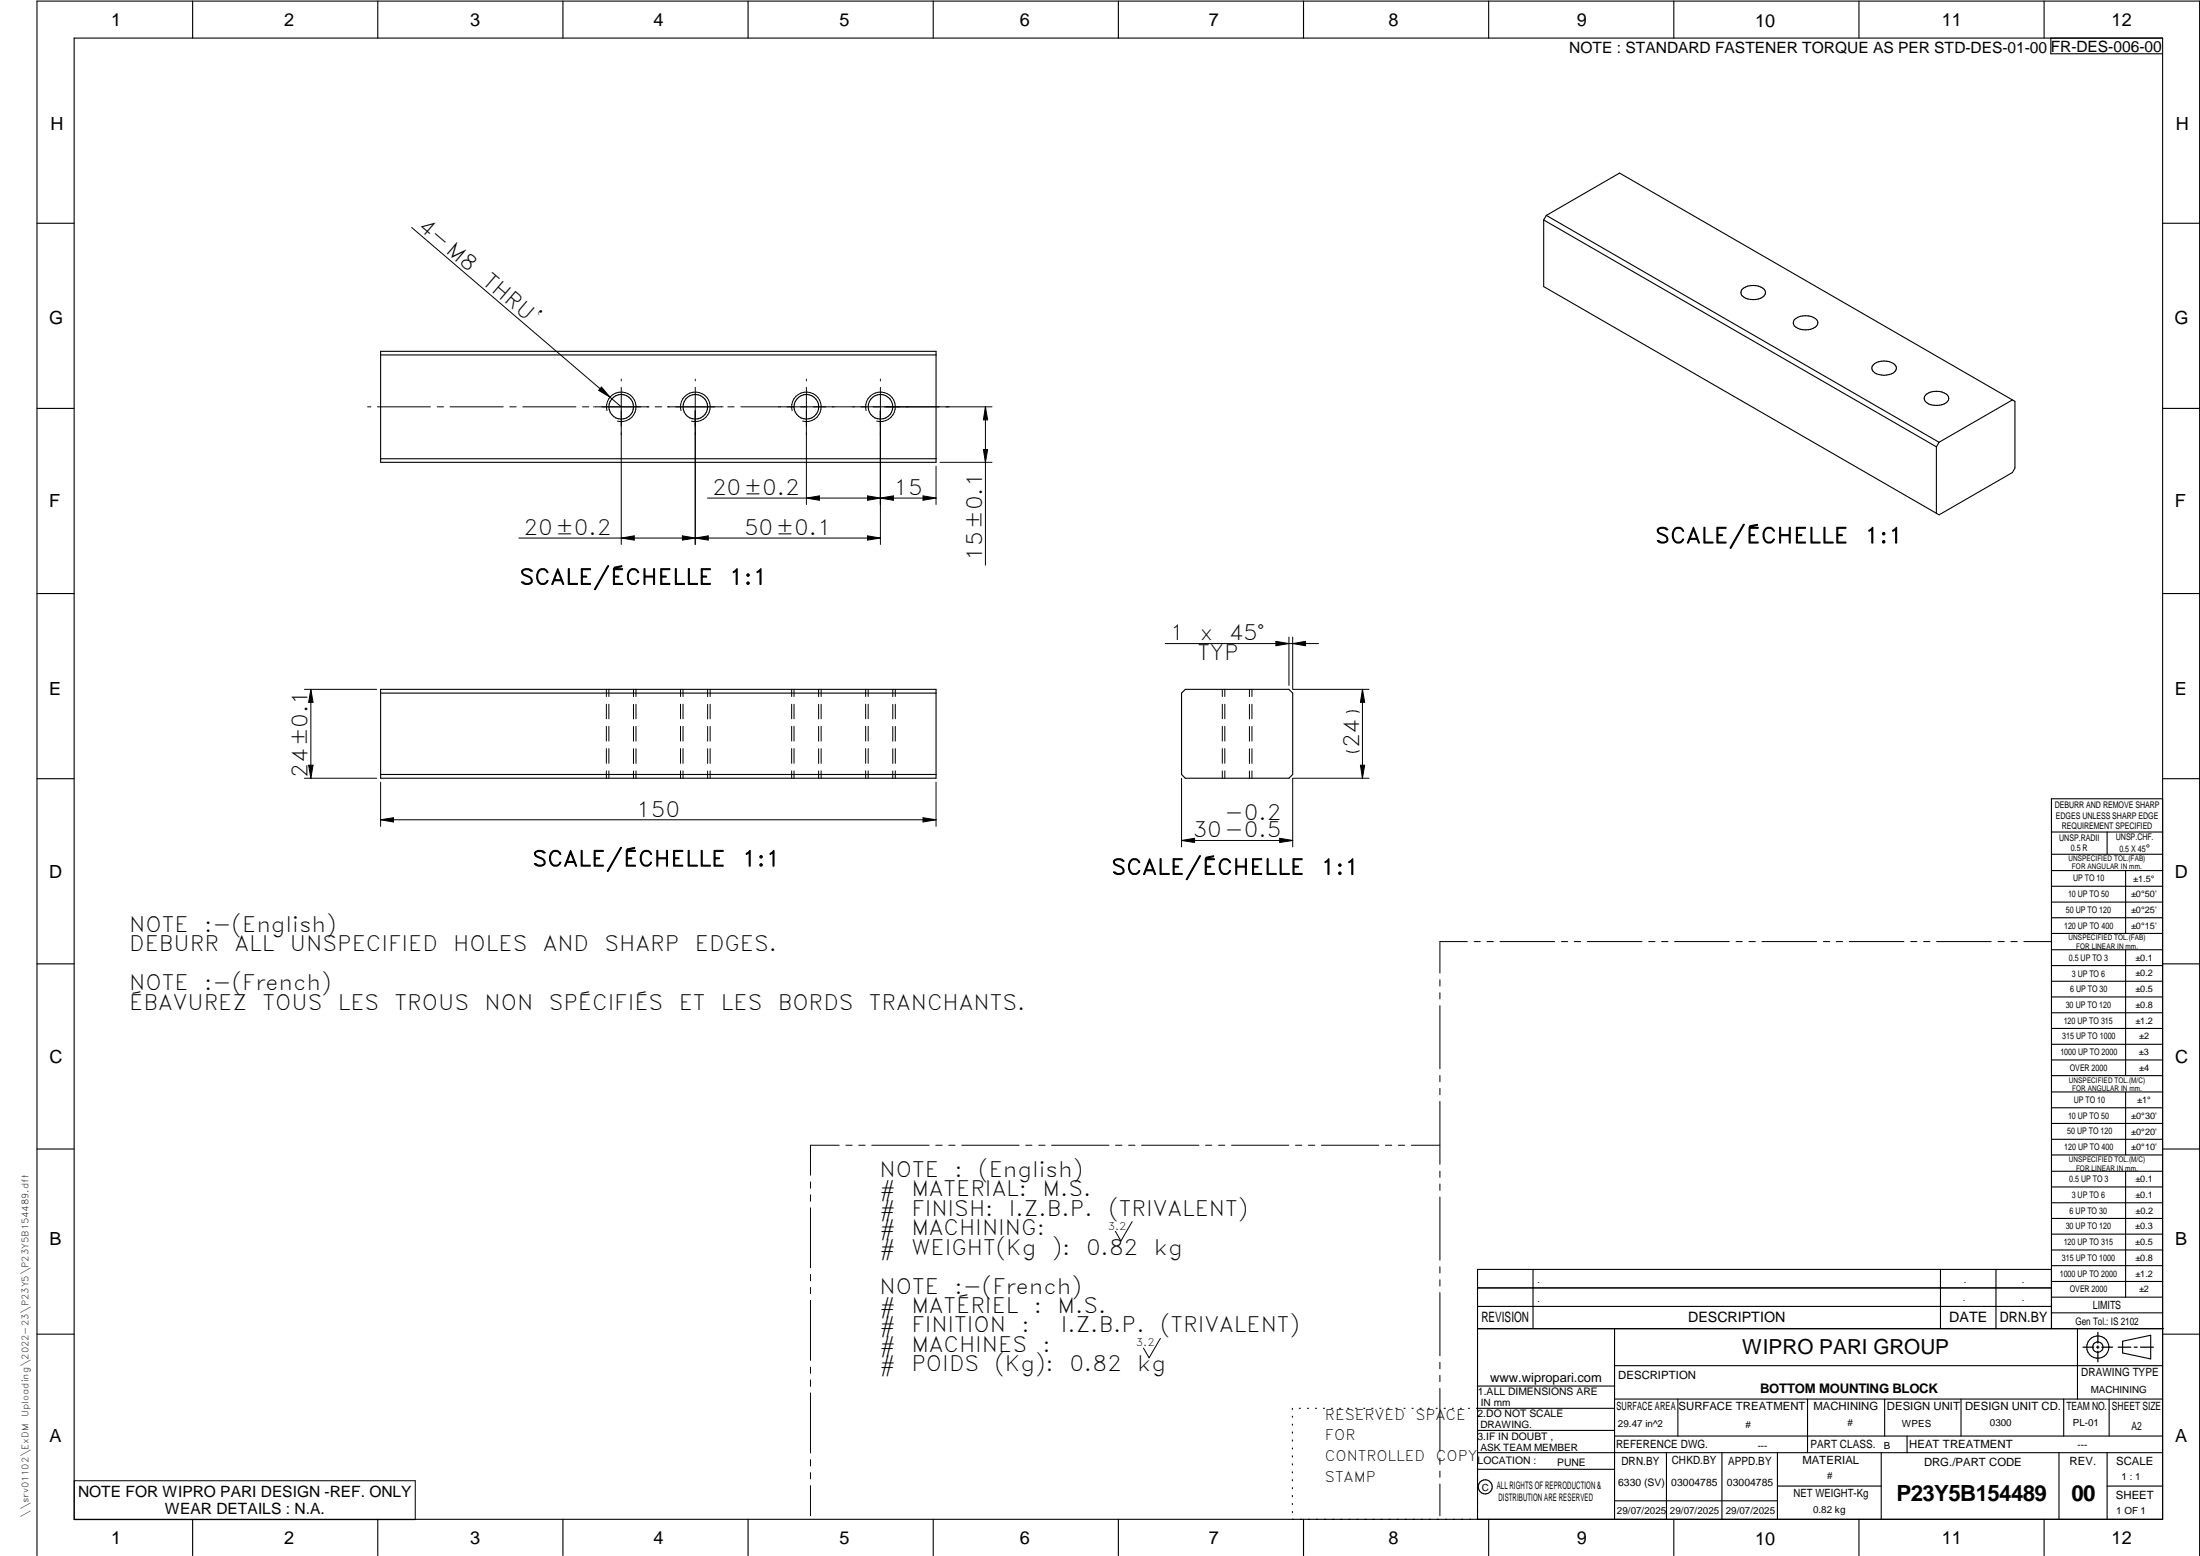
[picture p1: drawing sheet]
<svg xmlns="http://www.w3.org/2000/svg" width="594mm" height="420mm" viewBox="0 0 594 420" stroke-linecap="round" stroke-linejoin="round" font-family="sans-serif">
<g fill="none" stroke="#000" stroke-width=".3">
<path d="M20 10.3h564v400h-564zM52 .3v10M102 .3v10M152 .3v10M202 .3v10M252 .3v10M302 .3v10M352 .3v10M402 .3v10M452 .3v10M502 .3v10M552 .3v10"/>
<path d="M553.8 10.3v4.2h30.2M416.8 59.4l106.1 61.3M416.8 59.4v18l106.1 61.2M417.6 58.2l106 61.2M417.6 58.2l19.7-11.5 106.1 61.3M417.6 58.2l-.8 1.2M10 60.3h10M470.4 78.1a4.8 4.8 0 0 1 6 0 1.49 1.49 0 0 1-.9 2.4 5 5 0 0 1-5.1-.7 1.36 1.36 0 0 1 0-1.7zM584 60.3h10M102.8 95.8h150M102.8 94.9h150v29.9h-150zM484.5 86.3a4.8 4.8 0 0 1 6.1 0 1.45 1.45 0 0 1-1 2.3 4.9 4.9 0 0 1-5.1-.6 1.36 1.36 0 0 1 0-1.7z"/>
<path d="M505.8 98.6a4.6 4.6 0 0 1 6 0 1.47 1.47 0 0 1-1 2.3 4.9 4.9 0 0 1-5-.7 1.17 1.17 0 0 1 0-1.6zM10 110.3h10M519.9 106.7a4.7 4.7 0 0 1 6 0 1.49 1.49 0 0 1-.9 2.4 4.9 4.9 0 0 1-5.1-.7 1.23 1.23 0 0 1 0-1.7zM523.6 119.4l-.7 1.3M543.4 108l.7 .4v18l-.7 1.2-19.8 11.4-.7-.4M543.4 108l-19.8 11.4M584 110.3h10M102.8 123.9h150M522.9 120.7v17.9M10 160.3h10M584 160.3h10M102.8 187.2h150"/>
<path d="M102.8 186.1h150v24h-150zM320.1 186.1h28l1 1.1v21.9l-1 1h-28l-1-1v-21.9zM10 210.3h10M102.8 209.1h150M584 215.7h-30v143.1M584 210.3h10M554 224.7h30M554 230.7h30M554 235.1h30M554 239.3h30M569 224.7v6M574 235.1v17"/>
<path d="M554 243.6h30M554 247.8h30M554 252.1h30M554 256.5h30M574 256.5v33.9M10 260.3h10M554 260.7h30M554 265h30M554 269.2h30M554 273.5h30M554 277.7h30M584 260.3h10"/>
<path d="M554 282h30M554 286.2h30M554 290.4h30M554 294.9h30M554 299.1h30M574 294.9v17M10 310.3h10M554 303.4h30M554 307.6h30M554 311.9h30M554 316.3h30M574 316.3v34"/>
<path d="M584 310.3h10M554 320.5h30M554 324.8h30M554 329h30M554 333.2h30M554 337.5h30M399 358.8h185.2M399 352.8h155M399 347.8h155M414 342.8v16M436 358.8v51.5M524 342.8v16"/>
<path d="M539 342.8v16M554 341.8h30M554 346h30M554 350.3h30M554 354.5h30M554 342.8h-155v67.5M561 358.8v19M10 360.3h10M399 374.3h37M436 377.8h148M453.1 377.8v10M488.1 377.8v14.5"/>
<path d="M508.9 377.8v10M529.5 377.8v10M557.3 377.8v10M569.5 377.8v10M573.2 362.2l7.6-1.6v6.3l-7.6-1.6zM584 368.8h-148M584 360.3h10M349 380.3v.3M349 382.4v.3M349 384.6v.3M349 386.7v.3M349 388.8v.3"/>
<path d="M349 391v.3M349 393.1v.3M349 395.3v.3M349 397.4v.3M349 399.5v.3M350.9 380.3h.2M353.1 380.3h.2M355.2 380.3h.3M357.4 380.3h.3M359.6 380.3h.3M361.7 380.3h.3M363.9 380.3h.3"/>
<path d="M366.1 380.3h.3M368.3 380.3h.2M370.4 380.3h.3M372.6 380.3h.3M374.8 380.3h.3M376.9 380.3h.4M379.1 380.3h.3M381.3 380.3h.3M383.4 380.3h.4M385.6 380.3h.3M387.8 380.3h.3M390 380.3h.3"/>
<path d="M392.2 380.3h.3M394.3 380.3h.3M396.5 380.3h.3M398.7 380.3h37.3M399 396.7h37M399 392.3h185M399 386.2h37M436 387.8h148M450 392.3v18M465 392.3v18M480 392.3v18M508 392.3v18"/>
<path d="M515 387.8v4.5M556 392.3v18M569 392.3v18M52 410.3v9.7M102 410.3v9.7M152 410.3v9.7M202 410.3v9.7M252 410.3v9.7M302 410.3v9.7M349 401.7v.3M349 403.8v.4M349 406v.3"/>
<path d="M349 408.1v.3M352 410.3v9.7M402 410.3v9.7M436 405.3h44M452 410.3v9.7M480 401.3h28M502 410.3v9.7M552 410.3v9.7M569 401.3h15M10 420v-419.7h584v419.7"/>
<circle cx="167.7" cy="109.9" r="3.3"/>
<circle cx="187.8" cy="109.9" r="3.3"/>
<circle cx="217.7" cy="109.9" r="3.3"/>
<circle cx="237.8" cy="109.9" r="3.3"/>
<circle cx="566.5" cy="363.7" r="1.39"/>
<circle cx="566.5" cy="363.8" r="3"/>
<circle cx="401.1" cy="401.5" r="1.9"/>
</g>
<g fill="none" stroke="#000" stroke-width=".27">
<path d="M111.2 61.4l56.6 48.5M99.3 109.9h.9M101.9 109.9h14.3M118.1 109.9h1.7M121.5 109.9h14.4M137.7 109.9h1.7M141.2 109.9h14.3M157.3 109.9h1.7M160.3 109.9h.1M162.4 104.5l2.3 2.7-3-1.8zM163.9 110.9a4 4 0 0 1 3.6-5 4 4 0 0 1 4.3 4.3 4 4 0 0 1-5.1 3.5M167.8 102.4v.1"/>
<path d="M167.8 102.7v.2M167.8 104.6v42.4M175.3 109.9h-14.7M176.9 109.9h1.7M183.9 110.9a4 4 0 0 1 3.5-5.1 4 4 0 0 1 4.4 4.4 4 4 0 0 1-5.1 3.5M187.7 102.4v.1M187.7 102.7v.2M187.7 104.6v42.4M194.9 109.9h-14.7M195.1 109.9h.2M196.5 109.9h1.7M200.1 109.9h67.8"/>
<path d="M213.9 110.9a4 4 0 0 1 3.5-5 4 4 0 0 1 4.3 4.3 4 4 0 0 1-5 3.5M217.8 102.4v.1M217.8 102.7v.2M217.8 104.6v31.6M233.9 110.9a4 4 0 0 1 3.5-5.1 4 4 0 0 1 4.3 4.4 4 4 0 0 1-5 3.5M237.7 102.4v.1M237.7 102.7v.2M237.7 104.6v42.4M266.1 109.9l.6 3.5h-1.1zM266.1 109.9v42.7M191 134.5h61.8M217.8 134.5l3.5-.6v1.2z"/>
<path d="M234.3 133.9v1.2l7-1.2v1.2zM249.3 133.9l3.5 .6-3.5 .6zM252.8 125.9v10.3M253.8 124.8h14.1M265.6 121.4h1.1l-.6 3.4zM140.1 145.3h97.6M167.8 145.3l3.5-.6v1.1zM184.3 144.7l3.4 .6-3.4 .5zM187.7 145.3l3.6-.6v1.1zM234.3 144.7l3.4 .6-3.4 .5zM314.7 173.8h41.4M344.5 173.2l3.6 .6-3.6 .6z"/>
<path d="M348.1 172v13.1M349.1 172v14.1h20.6M349.1 173.8l3.4-.6v1.2zM82.2 186.1h19.5M83.9 186.1v24M83.9 186.1l.6 3.6h-1.2zM163.7 186.1v2M163.7 190.2v3.9M163.7 196.1v4M164.4 186.1v2M164.4 190.2v3.9M164.4 196.1v4"/>
<path d="M171.1 186.1v2M171.1 190.2v3.9M171.1 196.2v4M171.7 186.1v2M171.7 190.2v3.9M171.7 196.1v4M183.8 186.1v2M183.8 190.2v3.9M183.8 196.1v4M184.4 186.1v2M184.4 190.2v3.9M184.4 196.1v4"/>
<path d="M191.1 186.1v2M191.1 190.2v3.9M191.1 196.2v4M191.8 186.1v2M191.8 190.2v3.9M191.8 196.1v4M213.8 186.1v2M213.8 190.2v3.9M213.8 196.1v4M214.4 186.1v2M214.4 190.2v3.9M214.4 196.1v4"/>
<path d="M221.1 186.1v2M221.1 190.2v3.9M221.1 196.2v4M221.7 186.1v2M221.7 190.2v3.9M221.7 196.1v4M233.8 186.1v2M233.8 190.2v3.9M233.8 196.1v4M234.4 186.1v2M234.4 190.2v3.9M234.4 196.1v4"/>
<path d="M241.1 186.1v2M241.1 190.2v3.9M241.1 196.2v4M241.8 186.1v2M241.8 190.2v3.9M241.8 196.1v4M330.1 186.1v2M330.1 190.2v3.9M330.1 196.1v4M330.7 186.1v2M330.7 190.2v3.9M330.7 196.1v4"/>
<path d="M337.4 186.1v2M337.4 190.2v3.9M337.4 196.2v4M338.1 186.1v2M338.1 190.2v3.9M338.1 196.1v4M367.1 192.3a4.2 4.2 0 0 0-3.5 0M367.9 186.1l.6 3.6h-1.1zM367.9 186.1v24M82.2 210.1h19.5M83.3 206.6h1.2l-.6 3.5zM102.8 211.2v11.9"/>
<path d="M163.7 202.1v4M163.7 208.2v1.9M164.4 202.1v4M164.4 208.2v1.9M171.1 202.2v4M171.1 208.2v1.9M171.7 202.1v4M171.7 208.2v1.9M183.8 202.1v4M183.8 208.2v1.9M184.4 202.1v4M184.4 208.2v1.9"/>
<path d="M191.1 202.2v4M191.1 208.2v1.9M191.8 202.1v4M191.8 208.2v1.9M213.8 202.1v4M213.8 208.2v1.9M214.4 202.1v4M214.4 208.2v1.9M221.1 202.2v4M221.1 208.2v1.9M221.7 202.1v4M221.7 208.2v1.9"/>
<path d="M233.8 202.1v4M233.8 208.2v1.9M234.4 202.1v4M234.4 208.2v1.9M241.1 202.2v4M241.1 208.2v1.9M241.8 202.1v4M241.8 208.2v1.9M252.8 211.2v11.9M319.1 210.2v18.5M330.1 202.1v4M330.1 208.2v1.9"/>
<path d="M330.7 202.1v4M330.7 208.2v1.9M337.4 202.2v4M337.4 208.2v1.9M338.1 202.1v4M338.1 208.2v1.9M367.1 202.7a3.9 3.9 0 0 1-3.5 0M367.4 206.6h1.1l-.6 3.5zM369.7 210.1h-20.6v18.6M102.8 221.4l3.4-.6v1.2zM102.8 221.4h150M249.3 220.8l3.5 .6-3.5 .6z"/>
<path d="M319.1 226.9l3.5-.5v1.1zM319.1 226.9h30M345.6 226.4l3.5 .5-3.5 .6zM396.2 254.3h-7.4v8.5M398.1 254.3h1.6M401.5 254.3h1.8M405 254.3h14.8M421.6 254.3h1.7M425.1 254.3h1.7M428.6 254.3h14.8M445.2 254.3h1.7M448.7 254.3h1.7"/>
<path d="M452.2 254.3h14.8M468.8 254.3h1.7M472.3 254.3h1.7M475.8 254.3h14.8M492.4 254.3h1.7M495.8 254.3h1.8M499.4 254.3h14.7M516 254.3h1.6M519.4 254.3h1.8M522.9 254.3h14.8M539.5 254.3h1.7M543 254.3h1.7"/>
<path d="M546.5 254.3h7.4M388.8 264.5v1.8M388.8 268.1v1.6M388.8 271.6v17M388.8 290.4v1.7M388.8 293.9v1.7M388.8 297.4v17M218.9 319.2v1.6M226.6 309.2h-7.7v8.1M228.4 309.2h1.7M231.9 309.2h1.7M235.4 309.2h15.5"/>
<path d="M252.7 309.2h1.7M256.2 309.2h1.7M259.7 309.2h15.5M277 309.2h1.7M280.5 309.2h1.7M284 309.2h15.5M301.2 309.2h1.8M304.8 309.2h1.7M308.3 309.2h15.5M325.5 309.2h1.7M329.1 309.2h1.6M332.6 309.2h15.4"/>
<path d="M349.8 309.2h1.7M353.3 309.2h1.7M356.8 309.2h15.5M374.1 309.2h1.7M377.6 309.2h1.7M381.1 309.2h7.7M388.8 316.2v1.7M388.8 319.7v1.7M218.9 322.6v1.8M218.9 326.1v16.2M305.7 329.9l-3 5.2-1.5-2.6M388.8 323.2v17.1"/>
<path d="M218.9 344.1v1.8M218.9 347.6v1.7M218.9 351.2v16.1M388.8 342.1v1.6M388.8 345.6v1.7M388.8 349v17.1M218.9 369.1v1.7M218.9 372.6v1.8M218.9 376.1v16.2M313.3 361.4l-3 5.2-1.5-2.6M388.8 367.9v1.7M388.8 371.4v1.7"/>
<path d="M388.8 374.9v17M20.1 399.8h92v10.5h-92zM218.9 394.1v1.8M218.9 397.6v1.7M388.8 393.7v1.7M388.8 397.2v1.7M218.9 401.2v8.1M388.8 400.7v8.6"/>
</g>
<path d="M566.5 359.7v3M562.5 363.8h2.9M566.1 363.8h.7M566.5 363.4v.7M566.5 364.9v2.8M567.6 363.8h2.9M572 363.8h3.4M576.3 363.8h.8M578 363.8h3.5" fill="none" stroke="#000" stroke-width=".34"/>
<g fill="#000">
<path d="M162.4 104.5l2.3 2.7-3-1.8zM266.1 109.9l.6 3.5h-1.1zM217.8 134.5l3.5-.6v1.2zM234.3 133.9l3.4 .6-3.4 .6zM237.7 134.5l3.6-.6v1.2zM249.3 133.9l3.5 .6-3.5 .6zM265.6 121.4h1.1l-.6 3.4zM167.8 145.3l3.5-.6v1.1zM184.3 144.7l3.4 .6-3.4 .5zM187.7 145.3l3.6-.6v1.1zM234.3 144.7l3.4 .6-3.4 .5zM344.5 173.2l3.6 .6-3.6 .6z"/>
<path d="M349.1 173.8l3.4-.6v1.2zM83.9 186.1l.6 3.6h-1.2zM367.9 186.1l.6 3.6h-1.1zM83.3 206.6h1.2l-.6 3.5zM367.4 206.6h1.1l-.6 3.5zM102.8 221.4l3.4-.6v1.2zM249.3 220.8l3.5 .6-3.5 .6zM319.1 226.9l3.5-.5v1.1zM345.6 226.4l3.5 .5-3.5 .6z"/>
</g>
<g font-size="6">
<text x="512.1" y="405.2">P23Y5B154489</text>
<text x="559.4" y="405.2">00</text>
</g>
<g font-size="5.7">
<text x="112.7" y="61.6" transform="rotate(40 112.7 61.6)">4-M8</text>
<text x="129.9" y="76.3" transform="rotate(40 129.9 76.3)">THRU`</text>
<text x="192.3" y="133.6">20±0.2</text>
<text x="241.3" y="133.6">15</text>
<text x="141.3" y="144.4">20±0.2</text>
<text x="200.9" y="144.4">50±0.1</text>
<text x="446.9" y="146.6">SCALE/ÉCHELLE</text>
<text x="503.5" y="146.6">1:1</text>
<text x="265.3" y="151.4" transform="rotate(-90 265.3 151.4)">15±0.1</text>
<text x="140.3" y="157.8">SCALE/ÉCHELLE</text>
<text x="196.8" y="157.8">1:1</text>
<text x="315.9" y="172.9">1</text>
<text x="324" y="172.9">x</text>
<text x="331.8" y="172.9">45°</text>
<text x="323.3" y="178.1">TYP</text>
<text x="367.1" y="202.1" transform="rotate(-90 367.1 202.1)">24</text>
<text x="83.1" y="210" transform="rotate(-90 83.1 210)">24±0.1</text>
<text x="171.8" y="220.5">150</text>
<text x="330.7" y="221.5">-0.2</text>
<text x="322.1" y="226.1">30-0.5</text>
<text x="143.8" y="233.9">SCALE/ÉCHELLE</text>
<text x="200.3" y="233.9">1:1</text>
<text x="300.1" y="236.1">SCALE/ÉCHELLE</text>
<text x="356.6" y="236.1">1:1</text>
<text x="34.9" y="251.7">NOTE</text>
<text x="55.1" y="251.7">:-(English)</text>
<text x="34.9" y="256.9">DEBURR</text>
<text x="63.4" y="256.9">ALL</text>
<text x="78.3" y="256.9">UNSPECIFIED</text>
<text x="122.4" y="256.9">HOLES</text>
<text x="146.6" y="256.9">AND</text>
<text x="163.2" y="256.9">SHARP</text>
<text x="187.6" y="256.9">EDGES.</text>
<text x="34.9" y="267.4">NOTE</text>
<text x="55.1" y="267.4">:-(French)</text>
<text x="34.9" y="272.7">ÉBAVUREZ</text>
<text x="70.9" y="272.7">TOUS</text>
<text x="91.2" y="272.7">LES</text>
<text x="106.5" y="272.7">TROUS</text>
<text x="130.8" y="272.7">NON</text>
<text x="148.2" y="272.7">SPÉCIFIÉS</text>
<text x="183.3" y="272.7">ET</text>
<text x="194.7" y="272.7">LES</text>
<text x="210" y="272.7">BORDS</text>
<text x="234.6" y="272.7">TRANCHANTS.</text>
<text x="237.5" y="317.8">NOTE</text>
<text x="257.7" y="317.8">:</text>
<text x="264.1" y="317.8">(English)</text>
<text x="237.5" y="323">#</text>
<text x="246.1" y="323">MATERIAL:</text>
<text x="281.5" y="323">M.S.</text>
<text x="237.5" y="328.3">#</text>
<text x="246.1" y="328.3">FINISH:</text>
<text x="272.4" y="328.3">I.Z.B.P.</text>
<text x="299.3" y="328.3">(TRIVALENT)</text>
<text x="237.5" y="333.5">#</text>
<text x="246.1" y="333.5">MACHINING:</text>
<text x="237.5" y="338.8">#</text>
<text x="246.1" y="338.8">WEIGHT(Kg</text>
<text x="284" y="338.8">):</text>
<text x="293.3" y="338.8">0.82</text>
<text x="311.6" y="338.8">kg</text>
<text x="237.5" y="349.3">NOTE</text>
<text x="257.7" y="349.3">:-(French)</text>
<text x="237.5" y="354.5">#</text>
<text x="237.5" y="359.8">#</text>
<text x="246.1" y="359.8">FINITION</text>
<text x="246.1" y="354.5">MATÉRIEL</text>
<text x="275.8" y="359.8">:</text>
<text x="279.2" y="354.5">:</text>
<text x="285.6" y="354.5">M.S.</text>
<text x="286.4" y="359.8">I.Z.B.P.</text>
<text x="313.3" y="359.8">(TRIVALENT)</text>
<text x="237.5" y="365">#</text>
<text x="246.1" y="365">MACHINES</text>
<text x="281.5" y="365">:</text>
<text x="237.5" y="370.3">#</text>
<text x="246.1" y="370.3">POIDS</text>
<text x="268.5" y="370.3">(Kg):</text>
<text x="288.8" y="370.3">0.82</text>
<text x="307.1" y="370.3">kg</text>
</g>
<text font-size="5.6" x="470.5" y="365.5">WIPRO PARI GROUP</text>
<g font-size="4.9">
<text x="30" y="6.9">1</text>
<text x="76.7" y="6.9">2</text>
<text x="127" y="6.9">3</text>
<text x="176.5" y="6.9">4</text>
<text x="226.7" y="6.9">5</text>
<text x="275.4" y="6.9">6</text>
<text x="326.4" y="6.9">7</text>
<text x="375" y="6.9">8</text>
<text x="425.8" y="6.9">9</text>
<text x="473.9" y="7.3">10</text>
<text x="524.3" y="6.9">11</text>
<text x="570.2" y="6.9">12</text>
<text x="13.6" y="35.1">H</text>
<text x="587.6" y="35.1">H</text>
<text x="13.2" y="87.5">G</text>
<text x="587.2" y="87.5">G</text>
<text x="13.2" y="137">F</text>
<text x="587.2" y="137">F</text>
<text x="13.2" y="187.6">E</text>
<text x="587.2" y="187.6">E</text>
<text x="13.2" y="237">D</text>
<text x="587.2" y="237">D</text>
<text x="13.4" y="287.1">C</text>
<text x="587.4" y="287.1">C</text>
<text x="13.4" y="336.2">B</text>
<text x="587.4" y="336.2">B</text>
<text x="13.4" y="389.3">A</text>
<text x="587.4" y="389.3">A</text>
<text x="30" y="416.9">1</text>
<text x="76.7" y="416.9">2</text>
<text x="127" y="416.9">3</text>
<text x="176.5" y="416.9">4</text>
<text x="226.7" y="416.9">5</text>
<text x="275.4" y="416.9">6</text>
<text x="326.4" y="416.9">7</text>
<text x="375" y="416.9">8</text>
<text x="425.8" y="416.9">9</text>
<text x="473.9" y="417.3">10</text>
<text x="524.3" y="416.9">11</text>
<text x="570.2" y="416.9">12</text>
</g>
<g font-size="4.2">
<text x="423.7" y="14.3">NOTE : STANDARD FASTENER TORQUE AS PER STD-DES-01-00</text>
<text x="553.8" y="14">FR-DES-006-00</text>
<text x="21.1" y="404.3">NOTE FOR WIPRO PARI DESIGN -REF. ONLY</text>
<text x="44.5" y="408.8">WEAR DETAILS : N.A.</text>
</g>
<g font-size="3.9">
<text x="400" y="357.1">REVISION</text>
<text x="455.9" y="357.1">DESCRIPTION</text>
<text x="526.4" y="357.1">DATE</text>
<text x="540" y="357.1">DRN.BY</text>
<text x="357.8" y="383.3">RESERVED</text>
<text x="382.3" y="383.3">SPACE</text>
<text x="357.8" y="388.9">FOR</text>
<text x="357.8" y="394.5">CONTROLLED</text>
<text x="387.8" y="394.5">COPY</text>
<text x="357.8" y="400">STAMP</text>
</g>
<text font-size="3.6" x="475.3" y="376.1">BOTTOM MOUNTING BLOCK</text>
<text font-size="3.5" x="402.4" y="373.3">www.wipropari.com</text>
<g font-size="3.1">
<text x="565.1" y="353.5">LIMITS</text>
<text x="562" y="371.7">DRAWING TYPE</text>
<text x="437" y="372.3">DESCRIPTION</text>
<text x="436.5" y="380.8">SURFACE AREA</text>
<text x="453.3" y="380.8">SURFACE TREATMENT</text>
<text x="489.7" y="380.8">MACHINING</text>
<text x="509.5" y="380.8">DESIGN UNIT</text>
<text x="530.6" y="380.8">DESIGN UNIT CD.</text>
<text x="558" y="380.6">TEAM NO.</text>
<text x="570.3" y="380.7">SHEET SIZE</text>
<text x="575.6" y="386.1">A2</text>
<text x="436.4" y="391.1">REFERENCE DWG.</text>
<text x="437.8" y="395.5">DRN.BY</text>
<text x="451.4" y="395.4">CHKD.BY</text>
<text x="466.6" y="395.5">APPD.BY</text>
<text x="486.7" y="395.4">MATERIAL</text>
<text x="488.9" y="390.9">PART CLASS.</text>
<text x="515.6" y="390.9">HEAT TREATMENT</text>
<text x="519.6" y="395.9">DRG./PART CODE</text>
<text x="558.9" y="395.5">REV.</text>
<text x="571.4" y="395.6">SCALE</text>
<text x="484.3" y="404.2">NET WEIGHT-Kg</text>
<text x="571.4" y="404.7">SHEET</text>
</g>
<text font-size="3" x="579.5" y="230.1">°</text>
<g font-size="2.8">
<text x="299.1" y="332.1">3.2</text>
<text x="560.4" y="357.7">Gen Tol.: IS 2102</text>
<text x="306.7" y="363.6">3.2</text>
<text x="399.1" y="376.6">1.ALL DIMENSIONS ARE</text>
<text x="399" y="382.7">2.DO NOT SCALE</text>
<text x="399" y="388.7">3.IF IN DOUBT ,</text>
<text x="399" y="395.4">LOCATION :</text>
<text x="420.5" y="396">PUNE</text>
<text x="404.2" y="402">ALL RIGHTS OF REPRODUCTION &amp;</text>
<text x="437" y="401.2">6330 (SV)</text>
<text x="451.3" y="401.2">03004785</text>
<text x="466.3" y="401.2">03004785</text>
<text x="404.7" y="405.4">DISTRIBUTION ARE RESERVED</text>
</g>
<g font-size="2.7">
<text x="564.6" y="376.2">MACHINING</text>
<text x="399.9" y="379.7">IN mm</text>
<text x="399.7" y="385.7">DRAWING.</text>
<text x="436.9" y="385.4">29.47 in^2</text>
<text x="471.4" y="385.5">#</text>
<text x="498.9" y="385">#</text>
<text x="513.6" y="385.3">WPES</text>
<text x="537.3" y="385.1">0300</text>
<text x="559.7" y="385.1">PL-01</text>
<text x="399.7" y="391.8">ASK TEAM MEMBER</text>
<text x="474.6" y="391.2">---</text>
<text x="508.7" y="391.2">B</text>
<text x="561" y="391.1">---</text>
<text x="493.4" y="399.5">#</text>
<text x="572.8" y="399.7">1 : 1</text>
<text x="400.1" y="402.5">C</text>
<text x="436.6" y="408.7">29/07/2025</text>
<text x="450.9" y="408.8">29/07/2025</text>
<text x="466" y="408.9">29/07/2025</text>
<text x="489.6" y="408.5">0.82 kg</text>
<text x="571.4" y="408.7">1 OF 1</text>
</g>
<g font-size="2.5">
<text x="554.9" y="218.3">DEBURR AND REMOVE SHARP</text>
<text x="555.2" y="221">EDGES UNLESS SHARP EDGE</text>
<text x="556.1" y="227.1">UNSP.RADII</text>
<text x="556.8" y="223.8">REQUIREMENT SPECIFIED</text>
<text x="571.4" y="226.9">UNSP.CHF.</text>
<text x="559.2" y="229.9">0.5 R</text>
<text x="572.3" y="230.1">0.5 X 45</text>
<text x="559.8" y="238">UP TO 10</text>
<text x="576.1" y="238.1">±1.5°</text>
<text x="558.5" y="242.2">10 UP TO 50</text>
<text x="575.5" y="242.3">±0°50'</text>
<text x="557.4" y="250.7">120 UP TO 400</text>
<text x="557.9" y="246.5">50 UP TO 120</text>
<text x="575.5" y="250.7">±0°15'</text>
<text x="575.5" y="246.5">±0°25'</text>
<text x="558.7" y="259.4">0.5 UP TO 3</text>
<text x="559.5" y="263.7">3 UP TO 6</text>
<text x="576.6" y="263.6">±0.2</text>
<text x="576.6" y="259.4">±0.1</text>
<text x="559" y="267.9">6 UP TO 30</text>
<text x="576.6" y="267.9">±0.5</text>
<text x="557.8" y="272.2">30 UP TO 120</text>
<text x="576.6" y="272.2">±0.8</text>
<text x="556.9" y="280.7">315 UP TO 1000</text>
<text x="557.3" y="276.4">120 UP TO 315</text>
<text x="576.6" y="276.4">±1.2</text>
<text x="577.7" y="280.7">±2</text>
<text x="556.4" y="284.9">1000 UP TO 2000</text>
<text x="577.6" y="284.9">±3</text>
<text x="558.9" y="289.2">OVER 2000</text>
<text x="577.7" y="289.3">±4</text>
<text x="560" y="297.9">UP TO 10</text>
<text x="577.1" y="297.9">±1°</text>
<text x="558.5" y="302.1">10 UP TO 50</text>
<text x="575.5" y="302.1">±0°30'</text>
<text x="557.4" y="310.6">120 UP TO 400</text>
<text x="558.2" y="306.3">50 UP TO 120</text>
<text x="575.5" y="310.6">±0°10'</text>
<text x="575.5" y="306.4">±0°20'</text>
<text x="558.8" y="319.2">0.5 UP TO 3</text>
<text x="559.4" y="323.4">3 UP TO 6</text>
<text x="576.6" y="319.2">±0.1</text>
<text x="576.6" y="323.5">±0.1</text>
<text x="558.9" y="327.7">6 UP TO 30</text>
<text x="576.7" y="327.7">±0.2</text>
<text x="557.8" y="332">30 UP TO 120</text>
<text x="576.6" y="332">±0.3</text>
<text x="556.8" y="340.5">315 UP TO 1000</text>
<text x="557.3" y="336.3">120 UP TO 315</text>
<text x="576.6" y="336.3">±0.5</text>
<text x="576.6" y="340.5">±0.8</text>
<text x="415.2" y="346.4">.</text>
<text x="530.3" y="346.5">.</text>
<text x="545.9" y="346.4">.</text>
<text x="556.2" y="344.7">1000 UP TO 2000</text>
<text x="576.6" y="344.7">±1.2</text>
<text x="415.2" y="351.5">.</text>
<text x="530" y="351.3">.</text>
<text x="545.9" y="351.4">.</text>
<text x="558.9" y="349">OVER 2000</text>
<text x="577.6" y="349">±2</text>
</g>
<g font-size="2.4">
<text x="7.7" y="382.7" transform="rotate(-90 7.7 382.7)">Uploading\2022-23\P23Y5\P23Y5B154489.dft</text>
<text x="7.7" y="409.8" transform="rotate(-90 7.7 409.8)">\\srv01102\ExDM</text>
</g>
<g font-size="2.1">
<text x="558.5" y="232.4">UNSPECIFIED TOL.(FAB)</text>
<text x="559.5" y="234.7">FOR ANGULAR IN mm.</text>
<text x="558.6" y="253.9">UNSPECIFIED TOL.(FAB)</text>
<text x="560.7" y="256.3">FOR LINEAR IN mm.</text>
<text x="558.7" y="292.3">UNSPECIFIED TOL.(M/C)</text>
<text x="559.6" y="294.7">FOR ANGULAR IN mm.</text>
<text x="558.7" y="313.7">UNSPECIFIED TOL.(M/C)</text>
<text x="560.6" y="316.1">FOR LINEAR IN mm.</text>
</g>
</svg>
